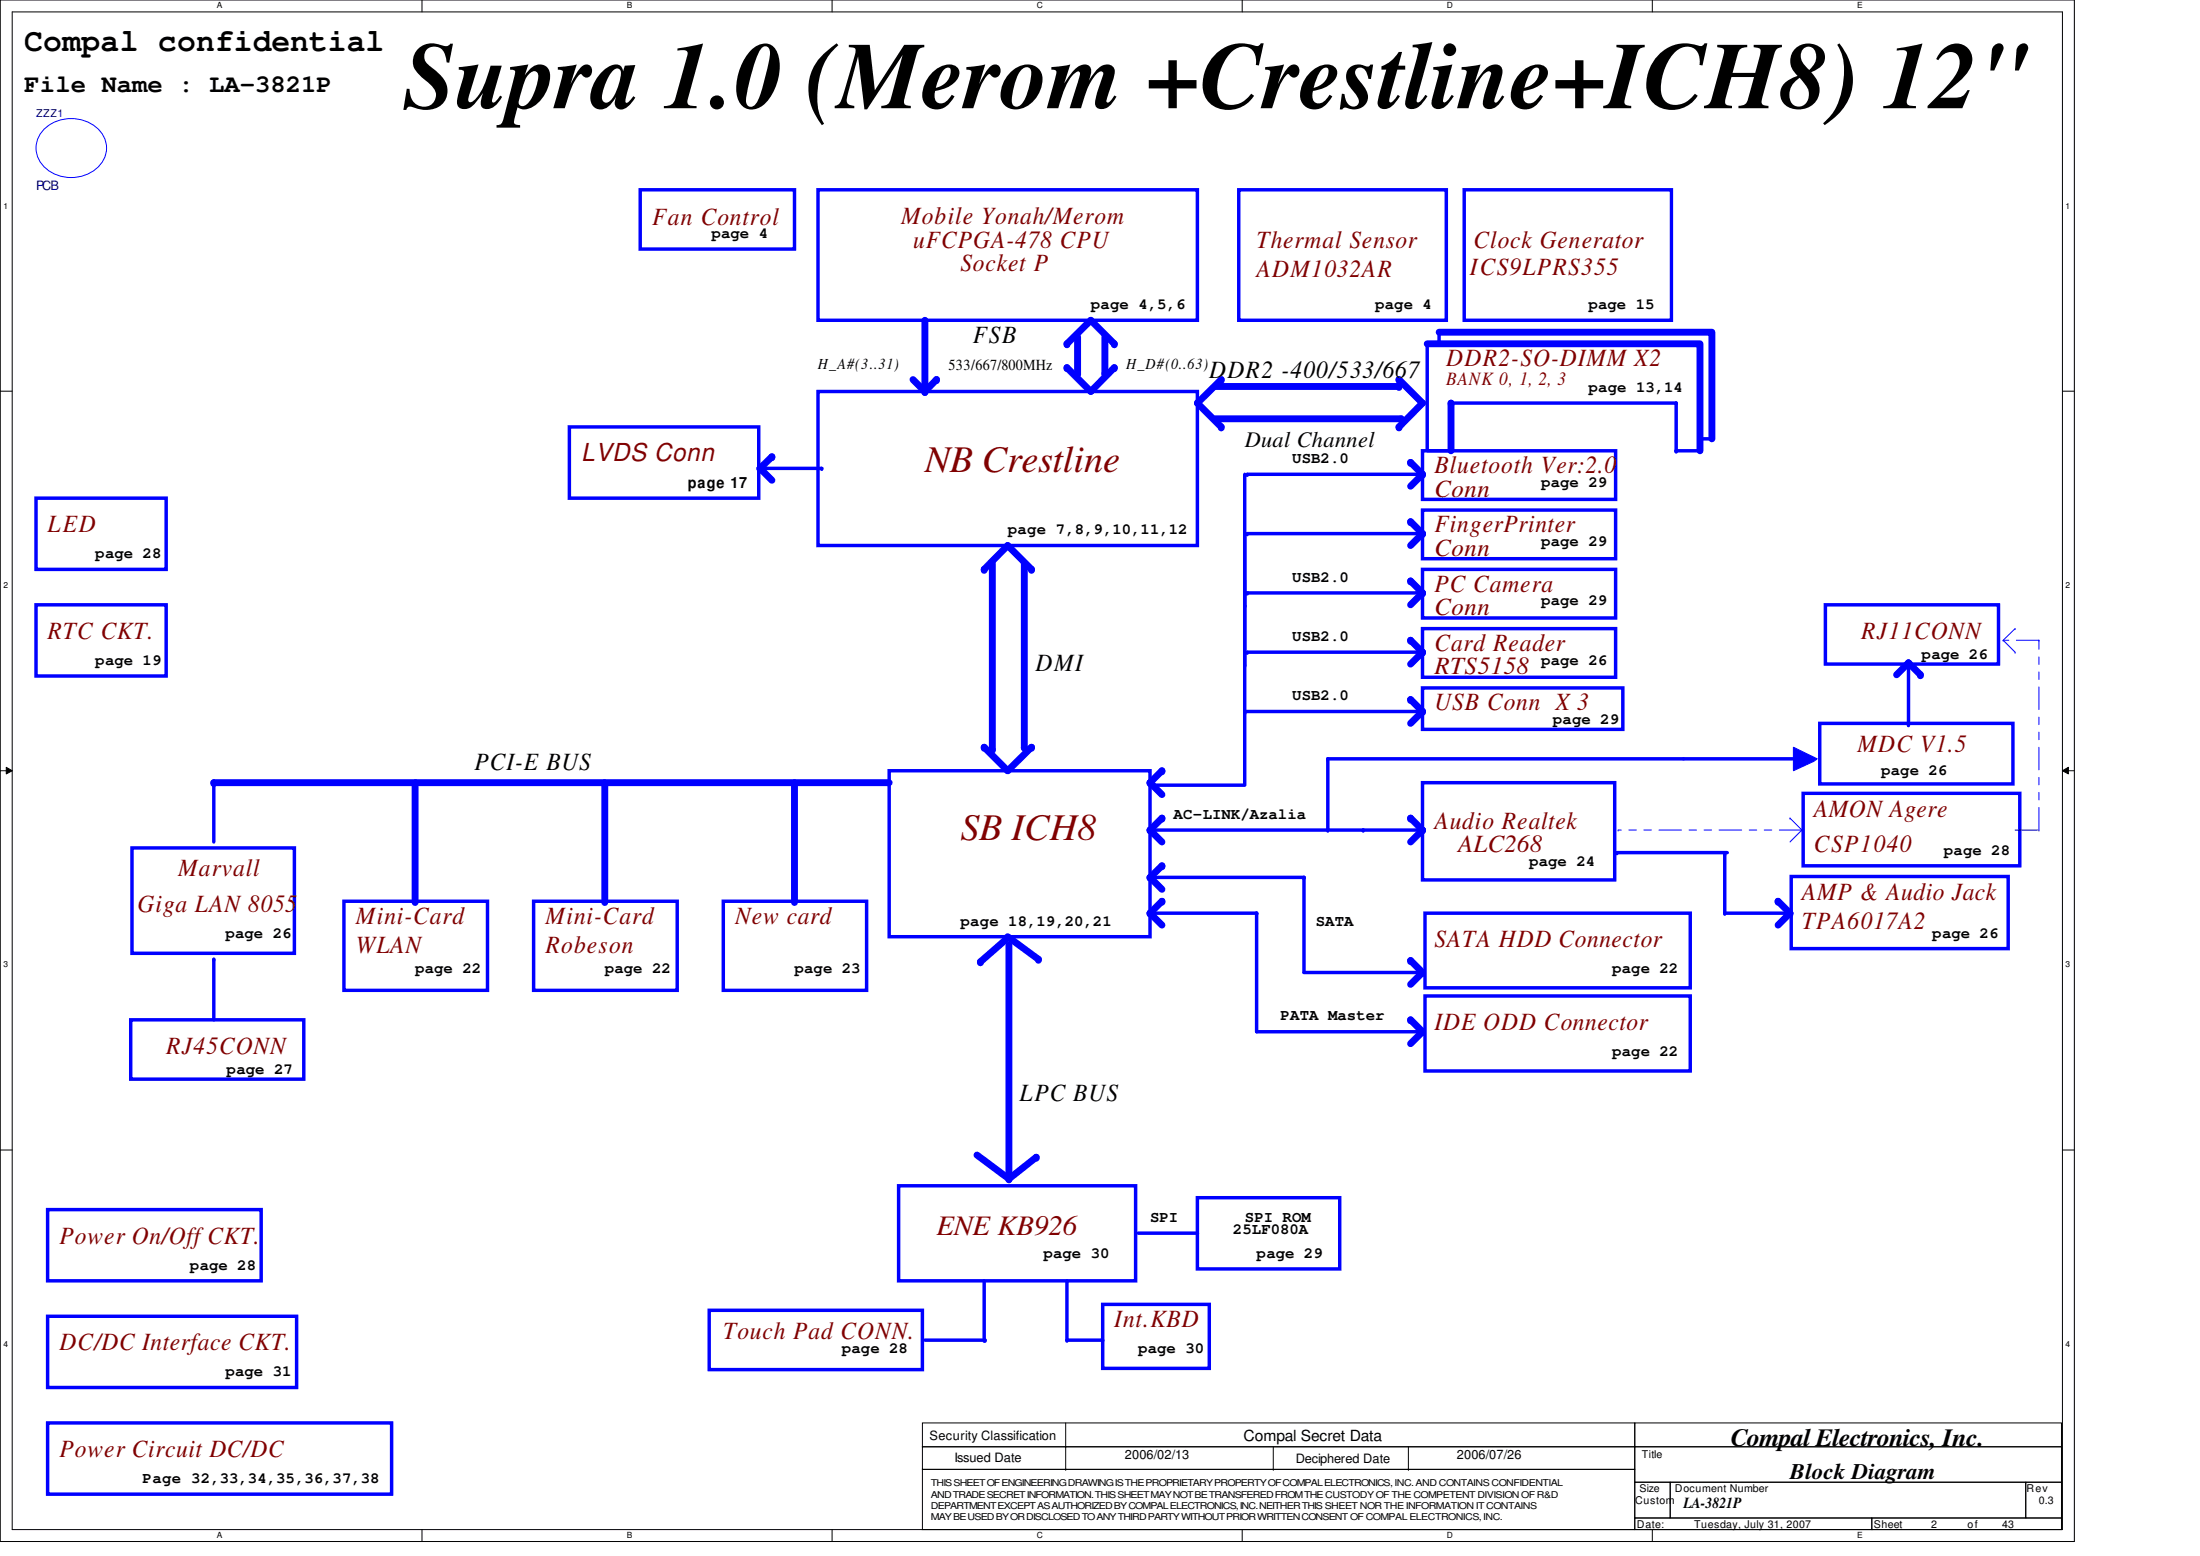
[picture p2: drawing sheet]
<svg xmlns="http://www.w3.org/2000/svg" width="297mm" height="210mm" viewBox="0 0 297 210" stroke-linecap="round" stroke-linejoin="round" font-family="sans-serif">
<path d="M0 0h280.1v208h-280.1zM1.6 1.6h276.9v204.8h-276.9z" fill="none" stroke="#000" stroke-width=".14"/>
<g fill="#fff">
<path d="M29.3 .2h.7v1.2h-.7z"/>
<path d="M29.3 206.6h.7v1.2h-.7z"/>
</g>
<path d="M57 0v1.6M57 206.4v1.6" fill="none" stroke="#000" stroke-width=".14"/>
<g fill="#fff">
<path d="M84.6 .2h.7v1.2h-.7z"/>
<path d="M84.6 206.6h.7v1.2h-.7z"/>
</g>
<path d="M112.3 0v1.6M112.3 206.4v1.6" fill="none" stroke="#000" stroke-width=".14"/>
<g fill="#fff">
<path d="M140 .2h.8v1.2h-.8z"/>
<path d="M140 206.6h.8v1.2h-.8z"/>
</g>
<path d="M167.7 0v1.6M167.7 206.4v1.6" fill="none" stroke="#000" stroke-width=".14"/>
<g fill="#fff">
<path d="M195.4 .2h.7v1.2h-.7z"/>
<path d="M195.4 206.6h.7v1.2h-.7z"/>
</g>
<path d="M223.1 0v1.6M223.1 206.4v1.6" fill="none" stroke="#000" stroke-width=".14"/>
<g fill="#fff">
<path d="M250.7 .2h.8v1.2h-.8z"/>
<path d="M250.7 206.6h.8v1.2h-.8z"/>
<path d="M.5 27.2h.6v1.2h-.6z"/>
<path d="M278.9 27.2h.6v1.2h-.6z"/>
<path d="M.5 78.4h.6v1.1h-.6z"/>
<path d="M278.9 78.4h.6v1.1h-.6z"/>
</g>
<path d="M0 52.8h1.6M278.5 52.8h1.6" fill="none" stroke="#000" stroke-width=".14"/>
<g fill="#fff">
<path d="M.5 129.6h.6v1.2h-.6z"/>
<path d="M278.9 129.6h.6v1.2h-.6z"/>
</g>
<path d="M0 104h1.6M.8 103.5l.8 .5-.8 .4zM278.5 104l.8-.5v.9zM278.5 104h1.6" fill="none" stroke="#000" stroke-width=".14"/>
<path d="M.8 103.5l.8 .5-.8 .4zM278.5 104l.8-.5v.9z" fill="#000"/>
<g fill="#fff">
<path d="M.5 180.8h.6v1.1h-.6z"/>
<path d="M278.9 180.8h.6v1.1h-.6z"/>
</g>
<g fill="none" stroke="#000" stroke-width=".14">
<path d="M0 155.2h1.6M278.5 155.2h1.6M124.5 192h96.2v3.2h-96.2zM124.5 195.2h96.2v3.1h-96.2zM124.5 198.3h96.2v8.1h-96.2zM143.9 195.2h.1M143.9 198.3h.1M143.9 192v6.3M171.9 198.3h.1M171.9 195.2v3.1M190.2 198.3h.1M190.2 195.2v3.1"/>
<path d="M220.7 192h57.6v3.2h-57.6zM220.7 195.2h57.6v4.8h-57.6zM220.7 200h4.8v4.9h-4.8zM220.7 204.9h32v1.5h-32zM225.5 200h48v4.9h-48zM252.7 204.9h25.6v1.5h-25.6zM273.5 200h4.8v4.9h-4.8z"/>
</g>
<path d="M164.1 56.5h25.1" fill="none" stroke="#00f" stroke-width=".93"/>
<circle cx="189.2" cy="56.5" r=".47" fill="#00f"/>
<path d="M124.9 43.2v9.6" fill="none" stroke="#00f" stroke-width=".93"/>
<circle cx="124.9" cy="52.8" r=".47" fill="#00f"/>
<path d="M126.4 51.2l-1.5 1.6" fill="none" stroke="#00f" stroke-width=".93"/>
<circle cx="126.4" cy="51.2" r=".47" fill="#00f"/>
<path d="M161.7 54.4l3.2 3.2" fill="none" stroke="#00f" stroke-width=".93"/>
<circle cx="164.9" cy="57.6" r=".47" fill="#00f"/>
<path d="M192.1 96l-1.6 1.6" fill="none" stroke="#00f" stroke-width=".93"/>
<circle cx="192.1" cy="96" r=".47" fill="#00f"/>
<path d="M192.7 46.4v14.4h3.2M229.5 59.2h1.6" fill="none" stroke="#00f" stroke-width=".47"/>
<circle cx="229.5" cy="59.2" r=".23" fill="#00f"/>
<path d="M156.9 121.6l-1.6 1.6" fill="none" stroke="#00f" stroke-width=".93"/>
<circle cx="156.9" cy="121.6" r=".47" fill="#00f"/>
<path d="M192.4 134.4h35.8v10.1h-35.8zM6.4 177.6h33.6v9.6h-33.6z" fill="none" stroke="#00f" stroke-width=".47"/>
<path d="M192.7 46.4h36.8v14.4M136.1 126.6l-3.7 3.2" fill="none" stroke="#00f" stroke-width=".93"/>
<circle cx="132.4" cy="129.8" r=".47" fill="#00f"/>
<path d="M136.1 126.4l4.1 3.1" fill="none" stroke="#00f" stroke-width=".93"/>
<circle cx="140.2" cy="129.5" r=".47" fill="#00f"/>
<path d="M197.7 25.6h28v17.6h-28z" fill="none" stroke="#00f" stroke-width=".47"/>
<path d="M123.3 51.2l1.6 1.6" fill="none" stroke="#00f" stroke-width=".93"/>
<circle cx="124.9" cy="52.8" r=".47" fill="#00f"/>
<path d="M226.3 60.8h3.2M168.1 96v10h-12.8" fill="none" stroke="#00f" stroke-width=".47"/>
<circle cx="226.3" cy="60.8" r=".23" fill="#00f"/>
<path d="M167.3 25.6h28v17.6h-28zM192.1 92.8h27v5.6h-27zM120.1 104h35.2v22.4h-35.2zM6.4 163.2h28.9v9.6h-28.9z" fill="none" stroke="#00f" stroke-width=".47"/>
<path d="M149.2 45.5v4.9" fill="none" stroke="#00f" stroke-width=".93"/>
<circle cx="149.2" cy="50.4" r=".47" fill="#00f"/>
<path d="M164.9 51.2l-3.2 3.2" fill="none" stroke="#00f" stroke-width=".93"/>
<circle cx="164.9" cy="51.2" r=".47" fill="#00f"/>
<path d="M4.9 81.6h17.5v9.6h-17.5z" fill="none" stroke="#00f" stroke-width=".47"/>
<path d="M195.9 54.4v6.4" fill="none" stroke="#00f" stroke-width=".93"/>
<circle cx="195.9" cy="54.4" r=".47" fill="#00f"/>
<path d="M145.5 45.5v4.9" fill="none" stroke="#00f" stroke-width=".93"/>
<circle cx="145.5" cy="50.4" r=".47" fill="#00f"/>
<path d="M138.3 76v24.8M136.2 127.6v30.8" fill="none" stroke="#00f" stroke-width=".93"/>
<circle cx="138.3" cy="100.8" r=".47" fill="#00f"/>
<path d="M192.1 139.2l-1.6 1.6" fill="none" stroke="#00f" stroke-width=".93"/>
<circle cx="192.1" cy="139.2" r=".47" fill="#00f"/>
<path d="M192.1 54.4l-3.2 3.2" fill="none" stroke="#00f" stroke-width=".93"/>
<circle cx="188.9" cy="57.6" r=".47" fill="#00f"/>
<path d="M188.9 51.2l3.2 3.2" fill="none" stroke="#00f" stroke-width=".93"/>
<circle cx="188.9" cy="51.2" r=".47" fill="#00f"/>
<path d="M139.3 100.8l-3.2 3.2" fill="none" stroke="#00f" stroke-width=".93"/>
<circle cx="139.3" cy="100.8" r=".47" fill="#00f"/>
<path d="M190.5 94.4l1.6 1.6" fill="none" stroke="#00f" stroke-width=".93"/>
<circle cx="190.5" cy="94.4" r=".47" fill="#00f"/>
<path d="M150.4 49.6l-3.1 3.2" fill="none" stroke="#00f" stroke-width=".93"/>
<circle cx="150.4" cy="49.6" r=".47" fill="#00f"/>
<path d="M134 76v25.1" fill="none" stroke="#00f" stroke-width=".93"/>
<circle cx="134" cy="101.1" r=".47" fill="#00f"/>
<path d="M144.1 49.6l3.2 3.2" fill="none" stroke="#00f" stroke-width=".93"/>
<circle cx="144.1" cy="49.6" r=".47" fill="#00f"/>
<path d="M132.9 100.8l3.2 3.2" fill="none" stroke="#00f" stroke-width=".93"/>
<circle cx="132.9" cy="100.8" r=".47" fill="#00f"/>
<path d="M110.4 25.6h51.3v17.6h-51.3zM194.3 44.8v1.6" fill="none" stroke="#00f" stroke-width=".47"/>
<circle cx="194.3" cy="46.4" r=".23" fill="#00f"/>
<path d="M6.4 192h46.5v9.6h-46.5z" fill="none" stroke="#00f" stroke-width=".47"/>
<path d="M164.1 52.2h24.8" fill="none" stroke="#00f" stroke-width=".93"/>
<circle cx="188.9" cy="52.2" r=".47" fill="#00f"/>
<path d="M190.5 137.6l1.6 1.6" fill="none" stroke="#00f" stroke-width=".93"/>
<circle cx="190.5" cy="137.6" r=".47" fill="#00f"/>
<path d="M226.3 54.4v6.4" fill="none" stroke="#00f" stroke-width=".47"/>
<circle cx="226.3" cy="60.8" r=".23" fill="#00f"/>
<path d="M136.1 73.6l3.2 3.2" fill="none" stroke="#00f" stroke-width=".93"/>
<circle cx="139.3" cy="76.8" r=".47" fill="#00f"/>
<path d="M110.4 52.8h51.3v20.8h-51.3zM195.9 54.4h30.4" fill="none" stroke="#00f" stroke-width=".47"/>
<path d="M194.3 44.8h36.8v14.4" fill="none" stroke="#00f" stroke-width=".93"/>
<circle cx="226.3" cy="54.4" r=".23" fill="#00f"/>
<path d="M136.1 73.6l-3.2 3.2" fill="none" stroke="#00f" stroke-width=".93"/>
<circle cx="132.9" cy="76.8" r=".47" fill="#00f"/>
<path d="M147.3 43.2l-3.2 3.2" fill="none" stroke="#00f" stroke-width=".93"/>
<circle cx="144.1" cy="46.4" r=".47" fill="#00f"/>
<path d="M168.1 96h24" fill="none" stroke="#00f" stroke-width=".47"/>
<circle cx="192.1" cy="96" r=".23" fill="#00f"/>
<path d="M155.3 123.2l1.6 1.6" fill="none" stroke="#00f" stroke-width=".93"/>
<circle cx="155.3" cy="123.2" r=".47" fill="#00f"/>
<path d="M147.3 43.2l3.1 3.2" fill="none" stroke="#00f" stroke-width=".93"/>
<circle cx="150.4" cy="46.4" r=".47" fill="#00f"/>
<path d="M86.4 25.6h20.9v8h-20.9z" fill="none" stroke="#00f" stroke-width=".47"/>
<path d="M139.9 156.2l-3.7 2.9" fill="none" stroke="#00f" stroke-width=".93"/>
<circle cx="139.9" cy="156.2" r=".47" fill="#00f"/>
<path d="M132.9 172.8v8" fill="none" stroke="#00f" stroke-width=".47"/>
<circle cx="132.9" cy="180.8" r=".23" fill="#00f"/>
<path d="M95.8 176.8h28.7v8h-28.7zM121.3 160h32v12.8h-32zM148.9 176h14.4v8.7h-14.4zM124.9 180.8h8.1" fill="none" stroke="#00f" stroke-width=".47"/>
<circle cx="133" cy="180.8" r=".23" fill="#00f"/>
<path d="M144.1 172.8v8" fill="none" stroke="#00f" stroke-width=".47"/>
<circle cx="144.1" cy="180.8" r=".23" fill="#00f"/>
<path d="M131.9 155.9l4.3 3.2" fill="none" stroke="#00f" stroke-width=".93"/>
<circle cx="136.2" cy="159.1" r=".47" fill="#00f"/>
<path d="M169.7 139.2h22.4" fill="none" stroke="#00f" stroke-width=".47"/>
<circle cx="192.1" cy="139.2" r=".23" fill="#00f"/>
<path d="M169.7 123.2v16" fill="none" stroke="#00f" stroke-width=".47"/>
<circle cx="169.7" cy="123.2" r=".23" fill="#00f"/>
<path d="M155.3 123.2h14.4" fill="none" stroke="#00f" stroke-width=".47"/>
<circle cx="169.7" cy="123.2" r=".23" fill="#00f"/>
<path d="M144.1 180.8h4.8" fill="none" stroke="#00f" stroke-width=".47"/>
<circle cx="148.9" cy="180.8" r=".23" fill="#00f"/>
<path d="M4.9 67.2h17.5v9.6h-17.5zM153.7 166.4h8M161.7 161.6h19.2v9.6h-19.2z" fill="none" stroke="#00f" stroke-width=".47"/>
<circle cx="161.7" cy="166.4" r=".23" fill="#00f"/>
<path d="M155.3 112h28.8" fill="none" stroke="#00f" stroke-width=".47"/>
<circle cx="184.1" cy="112" r=".23" fill="#00f"/>
<path d="M155.3 112l1.6 1.6" fill="none" stroke="#00f" stroke-width=".93"/>
<circle cx="155.3" cy="112" r=".47" fill="#00f"/>
<path d="M156.9 110.4l-1.6 1.6" fill="none" stroke="#00f" stroke-width=".93"/>
<circle cx="156.9" cy="110.4" r=".47" fill="#00f"/>
<path d="M184.1 112h8" fill="none" stroke="#00f" stroke-width=".47"/>
<circle cx="192.1" cy="112" r=".23" fill="#00f"/>
<path d="M192.4 123.2h35.8v10.1h-35.8z" fill="none" stroke="#00f" stroke-width=".47"/>
<path d="M192.1 131.2l-1.6 1.6" fill="none" stroke="#00f" stroke-width=".93"/>
<circle cx="192.1" cy="131.2" r=".47" fill="#00f"/>
<path d="M190.5 129.6l1.6 1.6" fill="none" stroke="#00f" stroke-width=".93"/>
<circle cx="190.5" cy="129.6" r=".47" fill="#00f"/>
<path d="M176.1 131.2h16" fill="none" stroke="#00f" stroke-width=".47"/>
<circle cx="192.1" cy="131.2" r=".23" fill="#00f"/>
<path d="M176.1 118.4v12.8M46.4 121.6h19.4v12h-19.4z" fill="none" stroke="#00f" stroke-width=".47"/>
<path d="M56 105.6v16.2" fill="none" stroke="#00f" stroke-width=".93"/>
<circle cx="176.1" cy="118.4" r=".23" fill="#00f"/>
<path d="M155.3 118.4h20.8" fill="none" stroke="#00f" stroke-width=".47"/>
<circle cx="176.1" cy="118.4" r=".23" fill="#00f"/>
<path d="M156.9 116.8l-1.6 1.6" fill="none" stroke="#00f" stroke-width=".93"/>
<circle cx="156.9" cy="116.8" r=".47" fill="#00f"/>
<path d="M155.3 118.4l1.6 1.6" fill="none" stroke="#00f" stroke-width=".93"/>
<circle cx="155.3" cy="118.4" r=".47" fill="#00f"/>
<path d="M192.1 105.6h25.9v13.1h-25.9zM232.9 115.2v8" fill="none" stroke="#00f" stroke-width=".47"/>
<circle cx="232.9" cy="115.2" r=".23" fill="#00f"/>
<path d="M218.3 115.1h14.9" fill="none" stroke="#00f" stroke-width=".47"/>
<circle cx="218.3" cy="115.1" r=".23" fill="#00f"/>
<path d="M241.7 123.2l-1.6 1.6" fill="none" stroke="#00f" stroke-width=".93"/>
<circle cx="241.7" cy="123.2" r=".47" fill="#00f"/>
<path d="M240.1 121.6l1.6 1.6" fill="none" stroke="#00f" stroke-width=".93"/>
<circle cx="240.1" cy="121.6" r=".47" fill="#00f"/>
<path d="M241.8 118.3h29.3v9.7h-29.3zM232.9 123.2h8.8" fill="none" stroke="#00f" stroke-width=".47"/>
<circle cx="232.9" cy="123.2" r=".23" fill="#00f"/>
<path d="M102.6 63.2l1.6 1.6" fill="none" stroke="#00f" stroke-width=".93"/>
<circle cx="102.6" cy="63.2" r=".47" fill="#00f"/>
<path d="M104.2 61.6l-1.6 1.6" fill="none" stroke="#00f" stroke-width=".93"/>
<circle cx="104.2" cy="61.6" r=".47" fill="#00f"/>
<path d="M102.8 63.2h8.2" fill="none" stroke="#00f" stroke-width=".47"/>
<circle cx="111" cy="63.2" r=".23" fill="#00f"/>
<path d="M76.9 57.6h25.5v9.6h-25.5z" fill="none" stroke="#00f" stroke-width=".47"/>
<path d="M192.1 112l-1.6 1.6" fill="none" stroke="#00f" stroke-width=".93"/>
<circle cx="192.1" cy="112" r=".47" fill="#00f"/>
<path d="M190.5 110.4l1.6 1.6" fill="none" stroke="#00f" stroke-width=".93"/>
<circle cx="190.5" cy="110.4" r=".47" fill="#00f"/>
<path d="M155.3 105.6l1.6 1.6" fill="none" stroke="#00f" stroke-width=".93"/>
<circle cx="155.3" cy="105.6" r=".47" fill="#00f"/>
<path d="M156.9 104l-1.6 1.6" fill="none" stroke="#00f" stroke-width=".93"/>
<circle cx="156.9" cy="104" r=".47" fill="#00f"/>
<path d="M17.8 114.4h21.9v14.3h-21.9zM17.6 137.6h23.4v8h-23.4z" fill="none" stroke="#00f" stroke-width=".47"/>
<path d="M28.9 105.6h91.2" fill="none" stroke="#00f" stroke-width=".93"/>
<circle cx="28.9" cy="105.6" r=".47" fill="#00f"/>
<path d="M28.9 105.5v8.1" fill="none" stroke="#00f" stroke-width=".47"/>
<circle cx="28.9" cy="105.5" r=".23" fill="#00f"/>
<path d="M28.9 129.5v8.1" fill="none" stroke="#00f" stroke-width=".47"/>
<circle cx="28.9" cy="129.5" r=".23" fill="#00f"/>
<path d="M257.7 89.5l-1.6 1.6" fill="none" stroke="#00f" stroke-width=".93"/>
<circle cx="257.7" cy="89.5" r=".47" fill="#00f"/>
<path d="M257.7 89.5l1.6 1.6" fill="none" stroke="#00f" stroke-width=".93"/>
<circle cx="259.3" cy="91.1" r=".47" fill="#00f"/>
<path d="M257.7 89.6v8.2" fill="none" stroke="#00f" stroke-width=".47"/>
<circle cx="257.7" cy="97.8" r=".23" fill="#00f"/>
<path d="M168.1 78.4v17.8M246.5 81.6h23.3v8h-23.3z" fill="none" stroke="#00f" stroke-width=".47"/>
<circle cx="168.1" cy="96.2" r=".23" fill="#00f"/>
<path d="M192.1 88l-1.6 1.6" fill="none" stroke="#00f" stroke-width=".93"/>
<circle cx="192.1" cy="88" r=".47" fill="#00f"/>
<path d="M192.1 84.8h26v6.6h-26z" fill="none" stroke="#00f" stroke-width=".47"/>
<path d="M190.5 86.4l1.6 1.6" fill="none" stroke="#00f" stroke-width=".93"/>
<circle cx="190.5" cy="86.4" r=".47" fill="#00f"/>
<path d="M168.4 88h23.7" fill="none" stroke="#00f" stroke-width=".47"/>
<circle cx="168.4" cy="88" r=".23" fill="#00f"/>
<path d="M245.7 97.6h26.1v8.2h-26.1zM227.3 102.4h15" fill="none" stroke="#00f" stroke-width=".47"/>
<circle cx="242.3" cy="102.4" r=".23" fill="#00f"/>
<path d="M242.1 100.8l3.3 1.6-.5 .3-2.8 1.3z" fill-rule="evenodd" fill="#00f"/>
<path d="M242.1 100.8l3.3 1.6-.5 .3-2.8 1.3z" fill="none" stroke="#00f" stroke-width=".14"/>
<path d="M179.3 102.4h48" fill="none" stroke="#00f" stroke-width=".47"/>
<circle cx="179.3" cy="102.4" r=".23" fill="#00f"/>
<path d="M179.3 102.4v9.6" fill="none" stroke="#00f" stroke-width=".47"/>
<circle cx="179.3" cy="112" r=".23" fill="#00f"/>
<path d="M192.1 76.8h26v6.6h-26z" fill="none" stroke="#00f" stroke-width=".47"/>
<path d="M192.1 80l-1.6 1.6" fill="none" stroke="#00f" stroke-width=".93"/>
<circle cx="192.1" cy="80" r=".47" fill="#00f"/>
<path d="M168.4 80h23.7" fill="none" stroke="#00f" stroke-width=".47"/>
<circle cx="168.4" cy="80" r=".23" fill="#00f"/>
<path d="M190.5 78.4l1.6 1.6" fill="none" stroke="#00f" stroke-width=".93"/>
<circle cx="190.5" cy="78.4" r=".47" fill="#00f"/>
<path d="M168.1 72v17.8" fill="none" stroke="#00f" stroke-width=".47"/>
<circle cx="168.1" cy="89.8" r=".23" fill="#00f"/>
<path d="M192.1 68.8h26v6.6h-26z" fill="none" stroke="#00f" stroke-width=".47"/>
<path d="M192.1 72l-1.6 1.6" fill="none" stroke="#00f" stroke-width=".93"/>
<circle cx="192.1" cy="72" r=".47" fill="#00f"/>
<path d="M168.4 72h23.7" fill="none" stroke="#00f" stroke-width=".47"/>
<circle cx="168.4" cy="72" r=".23" fill="#00f"/>
<path d="M190.5 70.4l1.6 1.6" fill="none" stroke="#00f" stroke-width=".93"/>
<circle cx="190.5" cy="70.4" r=".47" fill="#00f"/>
<path d="M168.1 64v17.8" fill="none" stroke="#00f" stroke-width=".47"/>
<circle cx="168.1" cy="81.8" r=".23" fill="#00f"/>
<path d="M192.1 60.8h26v6.6h-26z" fill="none" stroke="#00f" stroke-width=".47"/>
<path d="M192.1 64l-1.6 1.6" fill="none" stroke="#00f" stroke-width=".93"/>
<circle cx="192.1" cy="64" r=".47" fill="#00f"/>
<path d="M168.4 64h23.7" fill="none" stroke="#00f" stroke-width=".47"/>
<circle cx="168.4" cy="64" r=".23" fill="#00f"/>
<path d="M190.5 62.4l1.6 1.6" fill="none" stroke="#00f" stroke-width=".93"/>
<circle cx="190.5" cy="62.4" r=".47" fill="#00f"/>
<path d="M243.5 107.1h29.2v9.7h-29.2zM72 121.6h19.4v12h-19.4zM97.7 121.6h19.3v12h-19.3z" fill="none" stroke="#00f" stroke-width=".47"/>
<path d="M81.7 105.6v16.2M107.3 105.6v16.2" fill="none" stroke="#00f" stroke-width=".93"/>
<g fill="none" stroke="#00f" stroke-width=".14" stroke-dasharray="3 1 1 1 1 1">
<path d="M270.5 86.4h.1M270.5 86.4l1.6-1.6M270.5 86.4l1.6 1.6M272.1 84.8h.1M272.1 88h.1M275.3 86.4h.1M275.3 86.4h-4.8M218.5 112h.1M241.7 113.6l1.6-1.6M241.7 110.4h.1M243.3 112h.1M243.3 112l-1.6-1.6"/>
<path d="M243.3 112h-24.8M275.3 112v-25.6"/>
</g>
<path d="M272.1 112h3.2M275.3 112h.1" fill="none" stroke="#0000a0" stroke-width=".14" stroke-dasharray="3 1 1 1 1 1"/>
<path d="M6 17.4a5.3 5.3 0 0 1 7.7 .6 3.5 3.5 0 0 1-1 5 5.2 5.2 0 0 1-7.5-1.6 3.5 3.5 0 0 1 .8-4z" fill="none" stroke="#00f" stroke-width=".14"/>
<text font-size="12.8" x="54.4" y="14.6">Supra 1.0 (Merom +Crestline+ICH8) 12&quot;</text>
<g font-size="5.1" fill="#800000">
<text x="124.9" y="63.8">NB Crestline</text>
<text x="129.7" y="113.4">SB ICH8</text>
</g>
<text font-size="4.3" x="3.3" y="6.8">Compal confidential</text>
<text font-size="3.8" fill="#800000" x="126.4" y="166.7">ENE KB926</text>
<g font-size="3.3">
<text x="3.3" y="12.4">File Name : LA-3821P</text>
<text x="131.4" y="46.2">FSB</text>
<text x="163.3" y="51">DDR2 -400/533/667</text>
<text x="139.8" y="90.6">DMI</text>
<text x="64" y="103.8">PCI-E BUS</text>
<text x="137.7" y="148.6">LPC BUS</text>
<text x="233.7" y="195.1">Compal Electronics, Inc.</text>
</g>
<g font-size="3.3" fill="#800000">
<text x="88" y="30.4">Fan Control</text>
<text x="121.7" y="30.2">Mobile Yonah/Merom</text>
<text x="123.3" y="33.4">uFCPGA-478 CPU</text>
<text x="169.7" y="33.4">Thermal Sensor</text>
<text x="199" y="33.4">Clock Generator</text>
<text x="129.7" y="36.6">Socket P</text>
<text x="169.7" y="37.3">ADM1032AR</text>
<text x="198.5" y="37.1">ICS9LPRS355</text>
<text x="195.3" y="49.4">DDR2-SO-DIMM X2</text>
<text x="78.5" y="62.2">LVDS Conn</text>
<text x="193.7" y="63.8">Bluetooth Ver:2.0</text>
<text x="6.4" y="71.8">LED</text>
<text x="193.7" y="71.8">FingerPrinter</text>
<text x="193.7" y="67">Conn</text>
<text x="193.7" y="75">Conn</text>
<text x="193.7" y="83">Conn</text>
<text x="193.7" y="79.8">PC Camera</text>
<text x="6.4" y="86.2">RTC CKT.</text>
<text x="193.7" y="87.8">Card Reader</text>
<text x="251.3" y="86.2">RJ11CONN</text>
<text x="193.7" y="95.8">USB Conn X 3</text>
<text x="193.7" y="91">RTS5158</text>
<text x="250.8" y="101.4">MDC V1.5</text>
<text x="193.7" y="111.8">Audio Realtek</text>
<text x="244.9" y="110.2">AMON Agere</text>
<text x="24" y="118.2">Marvall</text>
<text x="196.9" y="115">ALC268</text>
<text x="244.9" y="115">CSP1040</text>
<text x="18.6" y="123">Giga LAN 8055</text>
<text x="48" y="124.6">Mini-Card</text>
<text x="73.7" y="124.6">Mini-Card</text>
<text x="99.3" y="124.6">New card</text>
<text x="243.3" y="121.4">AMP &amp; Audio Jack</text>
<text x="243.3" y="125.3">TPA6017A2</text>
<text x="48" y="128.6">WLAN</text>
<text x="73.7" y="128.6">Robeson</text>
<text x="193.7" y="127.8">SATA HDD Connector</text>
<text x="22.4" y="142.2">RJ45CONN</text>
<text x="193.7" y="139">IDE ODD Connector</text>
<text x="8" y="167.9">Power On/Off CKT.</text>
<text x="150.4" y="179">Int.KBD</text>
<text x="8" y="182.2">DC/DC Interface CKT.</text>
<text x="97.7" y="180.6">Touch Pad CONN.</text>
<text x="8" y="196.6">Power Circuit DC/DC</text>
</g>
<g font-size="3">
<text x="168.1" y="60.3">Dual Channel</text>
<text x="241.7" y="199.6">Block Diagram</text>
</g>
<text font-size="2.5" fill="#800000" x="195.3" y="51.9">BANK 0, 1, 2, 3</text>
<g font-size="2.1">
<text x="96.1" y="32.1">page 4</text>
<text x="147.3" y="41.7">page 4,5,6</text>
<text x="185.7" y="41.7">page 4</text>
<text x="214.5" y="41.7">page 15</text>
<text x="110.4" y="49.8">H_A#(3..31)</text>
<text x="128.1" y="49.9">533/667/800MHz</text>
<text x="152.1" y="49.8">H_D#(0..63)</text>
<text x="214.5" y="52.9">page 13,14</text>
<text x="92.9" y="65.9">page 17</text>
<text x="174.5" y="62.5">USB2.0</text>
<text x="208.1" y="65.7">page 29</text>
<text x="12.9" y="75.3">page 28</text>
<text x="136.1" y="72.1">page 7,8,9,10,11,12</text>
<text x="208.1" y="73.7">page 29</text>
<text x="174.5" y="78.5">USB2.0</text>
<text x="208.1" y="81.7">page 29</text>
<text x="12.9" y="89.7">page 19</text>
<text x="174.5" y="86.5">USB2.0</text>
<text x="208.1" y="89.7">page 26</text>
<text x="259.5" y="88.9">page 26</text>
<text x="174.5" y="94.5">USB2.0</text>
<text x="209.7" y="97.7">page 29</text>
<text x="254" y="104.6">page 26</text>
<text x="158.5" y="110.5">AC-LINK/Azalia</text>
<text x="206.5" y="116.9">page 24</text>
<text x="262.5" y="115.3">page 28</text>
<text x="129.7" y="124.9">page 18,19,20,21</text>
<text x="177.7" y="124.9">SATA</text>
<text x="30.4" y="126.5">page 26</text>
<text x="56" y="131.3">page 22</text>
<text x="81.7" y="131.3">page 22</text>
<text x="107.3" y="131.3">page 23</text>
<text x="217.7" y="131.3">page 22</text>
<text x="260.9" y="126.5">page 26</text>
<text x="172.9" y="137.7">PATA Master</text>
<text x="217.7" y="142.5">page 22</text>
<text x="30.6" y="144.9">page 27</text>
<text x="155.3" y="164.9">SPI</text>
<text x="166.5" y="166.5">25LF080A</text>
<text x="168.1" y="164.9">SPI ROM</text>
<text x="25.7" y="171.3">page 28</text>
<text x="140.9" y="169.7">page 30</text>
<text x="169.7" y="169.7">page 29</text>
<text x="30.4" y="185.7">page 31</text>
<text x="113.7" y="182.5">page 28</text>
<text x="153.7" y="182.5">page 30</text>
<text x="167.9" y="194.4">Compal Secret Data</text>
<text x="19.3" y="200.1">Page 32,33,34,35,36,37,38</text>
<text x="227.3" y="203.5">LA-3821P</text>
</g>
<text font-size="1.7" fill="#000080" x="4.9" y="25.6">PCB</text>
<g font-size="1.7">
<text x="125.5" y="194.3">Security Classification</text>
<text x="128.9" y="197.3">Issued Date</text>
<text x="151.9" y="196.8">2006/02/13</text>
<text x="175" y="197.5">Deciphered Date</text>
<text x="196.7" y="196.8">2006/07/26</text>
</g>
<text font-size="1.4" fill="#000080" x="4.9" y="15.7">ZZZ1</text>
<g font-size="1.4">
<text x="221.7" y="196.8">Title</text>
<text x="220.8" y="203">Custom</text>
<text x="221.4" y="201.4">Size</text>
<text x="226.1" y="201.4">Document Number</text>
<text x="273.6" y="201.4">Rev</text>
<text x="275.3" y="203">0.3</text>
<text x="221" y="206.2">Date:</text>
<text x="228.7" y="206.2">Tuesday, July 31, 2007</text>
<text x="253" y="206.2">Sheet</text>
<text x="260.7" y="206.2">2</text>
<text x="265.6" y="206.2">of</text>
<text x="270.3" y="206.2">43</text>
</g>
<g font-size="1.3">
<text x="125.7" y="200.6">THIS SHEET OF ENGINEERING DRAWING IS THE PROPRIETARY PROPERTY OF COMPAL ELECTRONICS, INC. AND CONTAINS CONFIDENTIAL</text>
<text x="125.7" y="202.1">AND TRADE SECRET INFORMATION. THIS SHEET MAY NOT BETRANSFERED FROM THE CUSTODY OF THE COMPETENT DIVISION OF R&amp;D</text>
<text x="125.7" y="203.6">DEPARTMENT EXCEPT AS AUTHORIZED BY COMPAL ELECTRONICS, INC. NEITHER THIS SHEET NOR THE INFORMATION IT CONTAINS</text>
<text x="125.7" y="205.1">MAY BE USED BY OR DISCLOSED TO ANY THIRD PARTY WITHOUT PRIOR WRITTEN CONSENT OF COMPAL ELECTRONICS, INC.</text>
</g>
<g font-size="1.1">
<text x="29.3" y="1.1">A</text>
<text x="84.6" y="1.1">B</text>
<text x="140" y="1.1">C</text>
<text x="195.4" y="1.1">D</text>
<text x="250.7" y="1.1">E</text>
<text x=".5" y="28.2">1</text>
<text x="278.9" y="28.2">1</text>
<text x=".5" y="79.3">2</text>
<text x="278.9" y="79.3">2</text>
<text x=".5" y="130.6">3</text>
<text x="278.9" y="130.6">3</text>
<text x=".5" y="181.7">4</text>
<text x="278.9" y="181.7">4</text>
<text x="29.3" y="207.6">A</text>
<text x="84.6" y="207.6">B</text>
<text x="140" y="207.6">C</text>
<text x="195.4" y="207.6">D</text>
<text x="250.7" y="207.6">E</text>
</g>
</svg>
